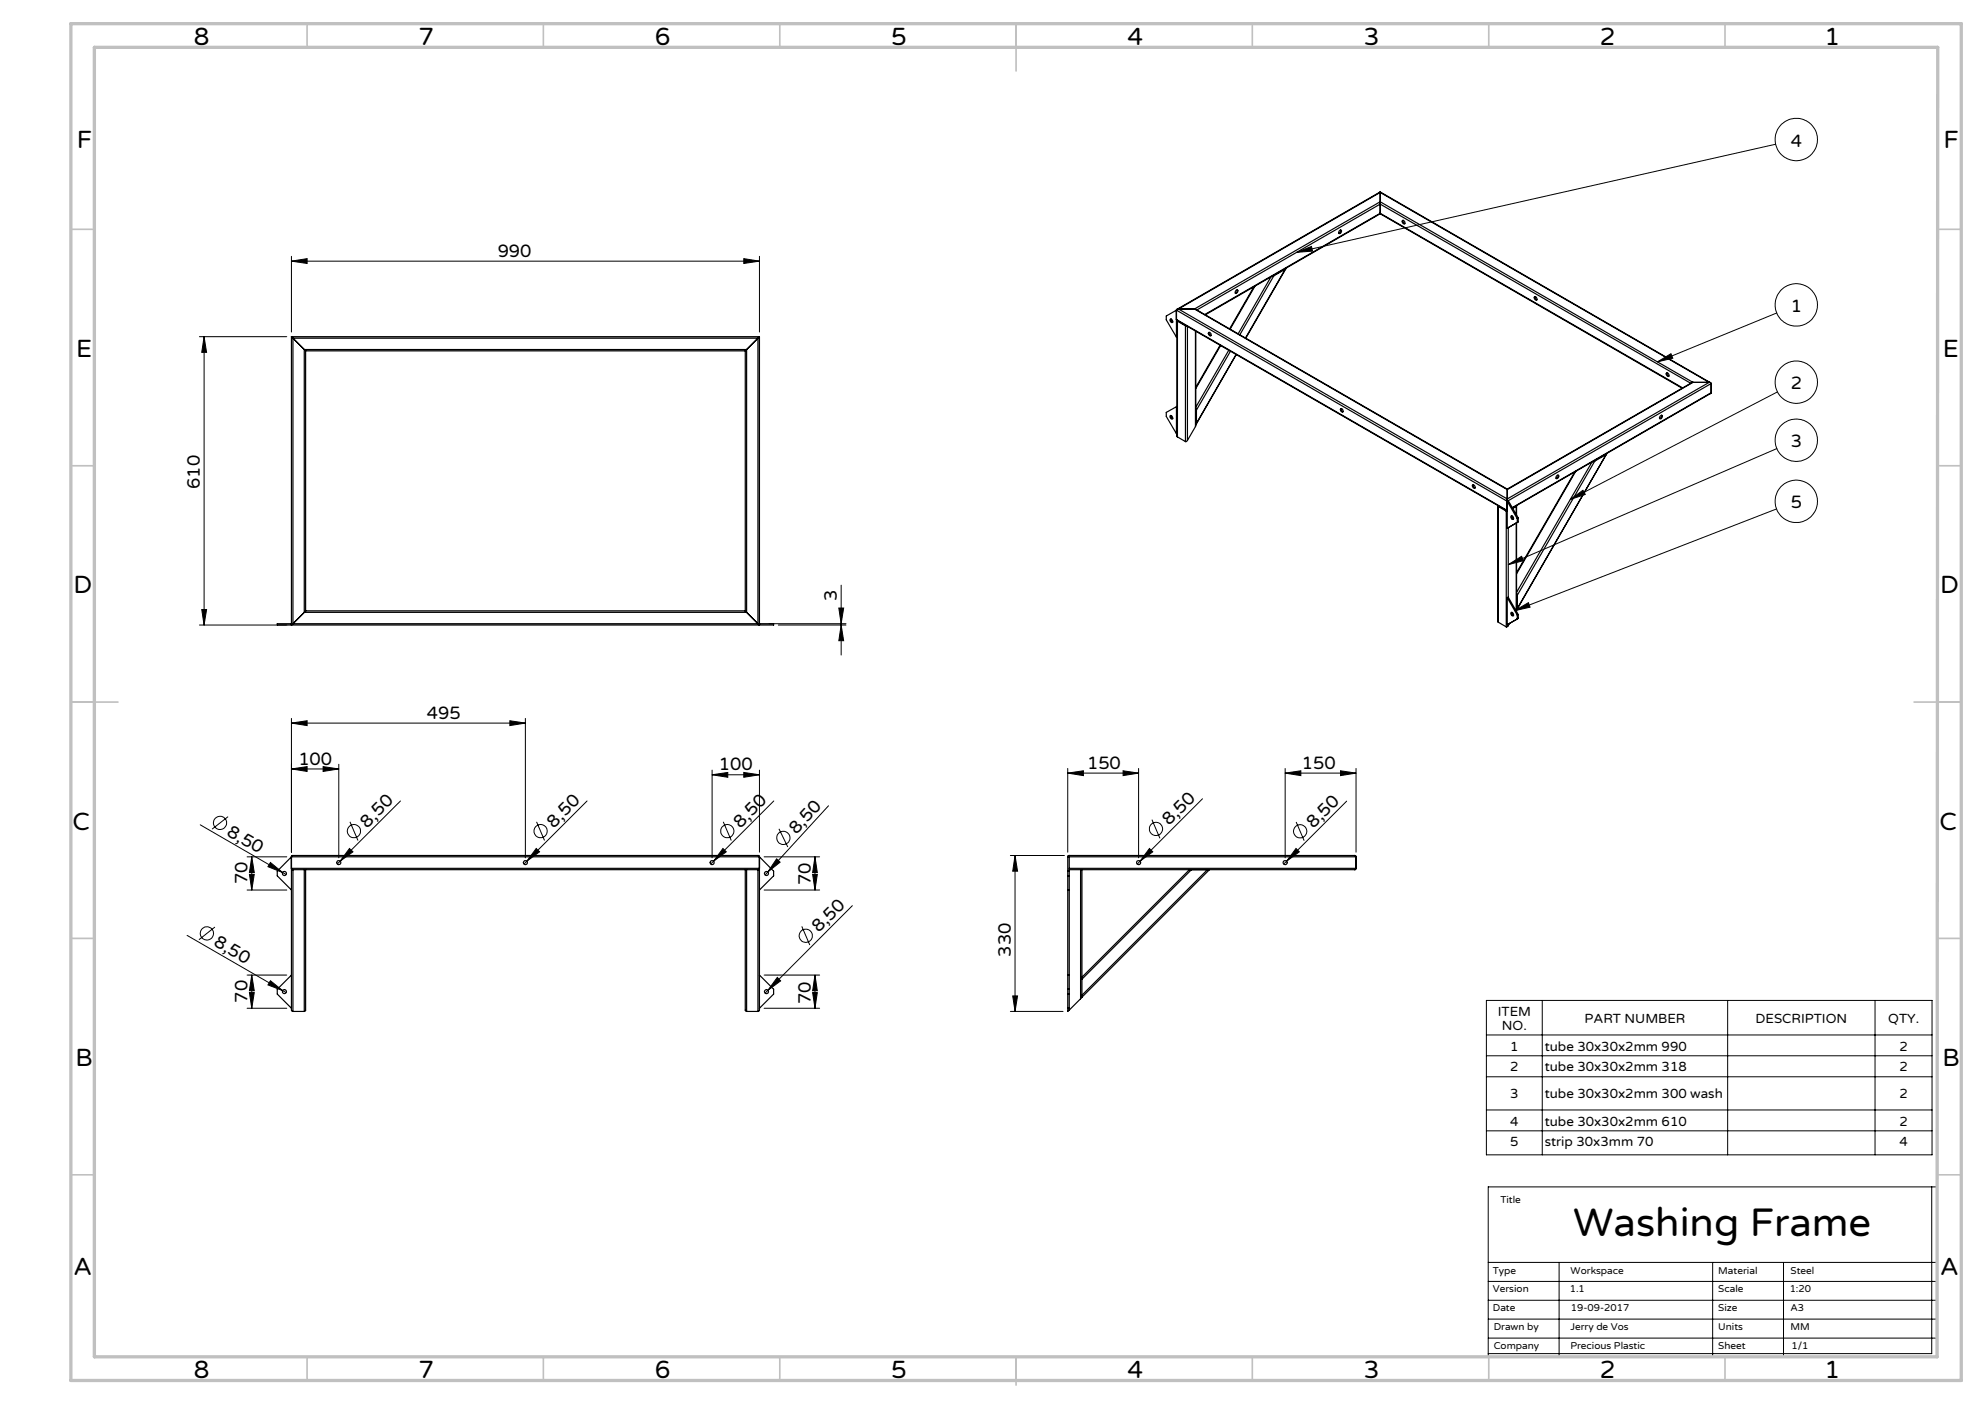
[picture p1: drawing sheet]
<svg xmlns="http://www.w3.org/2000/svg" width="420mm" height="297mm" viewBox="0 0 420 297" stroke-linecap="round" stroke-linejoin="round" font-family="sans-serif">
<!-- layer: Laag 1 -->
<g fill="none" stroke="#000" stroke-width=".21">
<path d="M375.7 30.5l-101.3 22.9M61.7 55.2l3.3-.5v1zM61.7 54.2v16M61.7 55.2h99M157.4 54.7l3.3 .5-3.3 .5zM160.7 54.2v16M274.4 53.4l3.1-1.3 .2 1zM42.2 71.2h18.5M43.2 71.2l.5 3.3h-1zM43.2 71.2v61M350.7 76.5l2.9-1.7 .3 1zM375.9 66.2l-25.2 10.3"/>
<path d="M376 94.9l-56.9 24.5M376.1 82.9l-43.9 22.8M319.1 119.4l2.8-1.7 .5 .9zM332.2 105.7l2.7-2 .5 .9zM375.9 107.7l-55.4 21.5M42.2 132.2h18.5M42.7 128.9h1l-.5 3.3zM162.7 131.9h16.3M164.7 132.2h14.3M177.5 128.6h1l-.5 3.3zM178 123.8v14.8M178 132.2l.5 3.3h-1z"/>
<path d="M320.5 129.2l2.9-1.7 .3 .9zM61.7 153l3.3-.5v1zM61.7 152v28.3M61.7 153h49.5M107.9 152.5l3.3 .5-3.3 .5zM111.2 152v29.5M42.4 174.5l17.4 10.1M48.3 172.8l-3.4 2.6M61.7 162.7l3.3-.5v1zM61.7 162.7h10M68.4 162.2l3.3 .5-3.3 .5zM71.7 161.7v19.8"/>
<path d="M73.9 179.5l.8 .7-2.7 2zM74 173.8l1.7 4M84.7 169.4l-13.3 13.4M113.5 179.5l.7 .7-2.7 2zM113.5 173.8l1.7 4M124.2 169.4l-13.3 13.4M150.7 163.9l3.3-.5v1zM150.7 162.9v18.6M150.7 163.9h10M153 179.5l.7 .7-2.7 2zM153 173.8l1.7 4M157.4 163.4l3.3 .5-3.3 .5z"/>
<path d="M160.7 162.9v17.4M163.7 169.4l-12.7 12.8M164.8 175.3l1.9 3.9M175.3 170.5l-12.8 14M225.9 163.5l3.3-.4v1zM225.9 163.5h15M225.9 162.6v17.7M237.6 163.1l3.3 .4-3.3 .6zM240.9 162.6v18.9M243.2 179.5l.7 .7-2.7 2zM243.7 173.4l1.7 3.9M254.4 169l-13.8 13.8"/>
<path d="M271.9 163.5l3.3-.4v1zM271.9 162.6v18.9M271.9 163.5h15M274.2 179.5l.7 .7-2.7 2zM274.2 173.9l1.7 3.9M283.6 163.1l3.3 .4-3.3 .6zM284.9 169.5l-13.3 13.3M286.9 162.6v17.7M39.6 197.9l20.2 11.6M45.5 196.1l-3.4 2.7M52.3 181.3h8.4M52.3 188.3h8.4"/>
<path d="M52.8 185h1l-.5 3.3zM53.3 181.3l.5 3.3h-1zM53.3 181.3v7M57.2 182.5l2.6 2.1-3.1-1.3zM59.8 184.6l.7 .4M151 182.2l-.6 .6M161.7 181.3h11.7M161.7 188.3h11.7M162.5 184.5l-.6 .6M164.3 181.7l.8 .7-2.6 2.1zM169.7 196l1.6 3.9M171.9 185h1l-.5 3.3z"/>
<path d="M172.4 181.3l.5 3.3h-1zM172.4 181.3v7M180.3 191.6l-18.4 18.5M213.8 181h11.4M214.8 181v33M214.8 181l.5 3.3h-1zM52.3 213.3h8.4M52.3 206.3h8.4M52.8 210h1l-.5 3.3zM53.3 206.3l.5 3.3h-1zM53.3 206.3v7M57.2 207.5l2.6 2-3.1-1.2z"/>
<path d="M59.8 209.5l.7 .5M161.7 213.3h11.7M161.7 206.3h11.7M164.5 206.8l.7 .7-2.7 2zM171.9 210h1l-.5 3.3zM172.4 206.3l.5 3.3h-1zM172.4 206.3v7M213.8 214h11.1M214.3 210.7h1l-.5 3.3zM314.5 211.6h94.3v32.7h-94.3zM314.5 218.9h94.3M326.3 211.6v32.7"/>
<path d="M365.5 211.6v32.7M396.7 211.6v32.7M314.5 223.3h94.3M314.5 227.8h94.3M314.5 234.8h94.3M314.5 239.2h94.3M408.7 251.1v35.2h-93.8M314.9 267h95M314.9 271.1h95M314.9 275.1h95M314.9 279h95M329.9 267v20.1"/>
<path d="M362.4 267v20.1M377.4 267v20.1M314.9 283.1h95M315 287h94.9v-35.9h-95v36h95"/>
<circle cx="380.1" cy="29.5" r="4.5"/>
<circle cx="380.1" cy="64.5" r="4.5"/>
<circle cx="380.1" cy="93.1" r="4.5"/>
<circle cx="380.1" cy="80.9" r="4.5"/>
<circle cx="380.1" cy="106" r="4.5"/>
<circle cx="46.6" cy="174.1" r="1.39"/>
<circle cx="74.9" cy="175.8" r="1.4"/>
<circle cx="114.4" cy="175.8" r="1.39"/>
<circle cx="153.9" cy="175.8" r="1.4"/>
<circle cx="165.7" cy="177.2" r="1.4"/>
<circle cx="244.6" cy="175.4" r="1.4"/>
<circle cx="275.1" cy="175.9" r="1.4"/>
<circle cx="43.8" cy="197.4" r="1.4"/>
<circle cx="170.5" cy="197.9" r="1.4"/>
</g>
<g fill="none" stroke="#c0c0c0" stroke-width=".35">
<path d="M65 5v5M115 5v5M165 5v5M215 5v10M265 5v5M315 5v5M365 5v5M15 48.5h5M410 48.5h5M15 98.5h5M410 98.5h5M15 148.5h10"/>
<path d="M405 148.5h10M15 198.5h5M410 198.5h5M15 248.5h5M410 248.5h5M65 287v5M115 287v5M165 287v5M215 287v6M265 287v5M315 287v5M365 287v5"/>
</g>
<path d="M15 5h400v287h-400zM20 10h390l-.1 277h-389.9z" fill="none" stroke="#c0c0c0" stroke-width=".7"/>
<g fill="#000">
<path d="M73.9 179.5l.8 .7-2.7 2zM113.5 179.5l.7 .7-2.7 2zM153 179.5l.7 .7-2.7 2zM164.3 181.7l.8 .7-2.6 2.1zM243.2 179.5l.7 .7-2.7 2zM274.2 179.5l.7 .7-2.7 2zM164.5 206.8l.7 .7-2.7 2z"/>
<path d="M61.7 55.2l3.3-.5v1zM157.4 54.7l3.3 .5-3.3 .5z"/>
<path d="M42.7 128.9h1l-.5 3.3zM43.2 71.2l.5 3.3h-1z"/>
<path d="M177.5 128.6h1l-.5 3.3zM178 132.2l.5 3.3h-1z"/>
<path d="M320.5 129.2l2.9-1.7 .3 .9zM319.1 119.4l2.8-1.7 .5 .9zM332.2 105.7l2.7-2 .5 .9zM350.7 76.5l2.9-1.7 .3 1zM274.4 53.4l3.1-1.3 .2 1z"/>
<path d="M68.4 162.2l3.3 .5-3.3 .5zM61.7 162.7l3.3-.5v1zM157.4 163.4l3.3 .5-3.3 .5zM150.7 163.9l3.3-.5v1zM107.9 152.5l3.3 .5-3.3 .5zM61.7 153l3.3-.5v1zM283.6 163.1l3.3 .4-3.3 .6zM271.9 163.5l3.3-.4v1z"/>
<path d="M225.9 163.5l3.3-.4v1zM237.6 163.1l3.3 .4-3.3 .6z"/>
<path d="M53.3 181.3l.5 3.3h-1zM52.8 185h1l-.5 3.3z"/>
<path d="M172.4 181.3l.5 3.3h-1zM171.9 185h1l-.5 3.3z"/>
<path d="M53.3 206.3l.5 3.3h-1zM52.8 210h1l-.5 3.3z"/>
<path d="M57.2 207.5l-.5 .8 3.1 1.2zM57.2 182.5l-.5 .8 3.1 1.3z"/>
<path d="M171.9 210h1l-.5 3.3zM172.4 206.3l.5 3.3h-1z"/>
<path d="M214.3 210.7h1l-.5 3.3zM214.8 181l.5 3.3h-1z"/>
</g>
<g fill="none" stroke="#000" stroke-width=".25">
<path d="M268.9 58.6l-6.9 12M269.5 58.3l-.4 .2M269.5 58.3l-7.2 12.5M271.9 57l-2.4 1.3M271.9 57l-8.4 14.5M272.1 56.9l-8.5 14.6M272.1 56.8l-.2 .2M283.4 48.8a.26 .26 0 0 1 .4-.1 .26 .26 0 0 1 0 .4 .28 .28 0 0 1-.2 .3 .28 .28 0 0 1-.4-.2zM283.7 48.6v.3l-.4 .5M292 40.6v.1M292 42.7v.5M292 45.1v.1"/>
<path d="M292 40.6l-43 24.8M292 45.2l-37 21.4M292 40.6l69.9 40.4M292 45.2l63.9 36.9M292 40.7l-42.7 24.7M292 40.7v2M292 43.2v1.9M292 42.7l-39.3 22.7M292 42.7l66.2 38.2M292 40.7l69.6 40.2M292 43.2l-38.8 22.4M292 45.1l-37.1 21.4"/>
<path d="M292 43.2l65.7 37.9M292 45.1l64 37M296.7 46.7a.43 .43 0 0 1 .5 .2 .43 .43 0 0 1-.1 .5 .53 .53 0 0 1-.4-.7zM296.9 46.6v.4l.4 .3M61.7 71.2v61l.3-.3M61.7 71.2l.3 .3M61.7 71.2h99M62 71.5v60.4M62 71.5l2.4 2.4M62 71.5h98.4M64.4 73.9l.3 .3M64.4 73.9v55.6"/>
<path d="M64.4 73.9h93.6M64.7 74.2v55M64.7 74.2h93M157.7 74.2v55M158 73.9l-.3 .3M158 73.9v55.6M160.4 71.5v60.4M160.4 71.5l-2.4 2.4M160.7 71.2l-.3 .3M160.7 71.2v61M247.6 67.5a.43 .43 0 0 1 .5 .3 .43 .43 0 0 1-.1 .5l-.1-.1a.51 .51 0 0 1-.3-.7zM247.8 67.5v.3l.3 .3"/>
<path d="M248.9 67.6l.1 .2M248.9 65.6v5.7M248.9 65.6l-2.1 1.2v.9l2.1 3.6M248.9 65.6l70 40.4M248.9 67.6l70 40.4M249 67.8l.1 24.6M249 67.8l69.9 40.3M249 71.3h-.1M249.1 67.8v.1M249.1 67.9l1.7 1M249.1 67.9v24.5M249.3 65.4l-.4 .2"/>
<path d="M249.3 65.4h3.4M249.3 65.4l69.6 40.1M250.8 68.9l.3 .1M250.8 68.9v24.5M251.2 69v24.2M252.7 65.4h.3M252.7 65.4l66.2 38.2M252.9 70v20.2M253 70.1l-.1 20.1M253 65.4l65.9 38.1M255.7 70.3a.39 .39 0 0 1 .5 .3 .39 .39 0 0 1-.2 .4 .55 .55 0 0 1-.3-.7zM255.8 70.3a.56 .56 0 0 0 .5 .7"/>
<path d="M258.2 73l-5.2 8.9M258.3 73.1l-5.3 9.1M260 74.1l-7 12M260.3 74.3l-7.1 12.4M261.5 61.4a.24 .24 0 0 1 .4 0 .24 .24 0 0 1 0 .3 .27 .27 0 0 1-.3 .4 .27 .27 0 0 1-.3-.3zM261.5 75l-8.3 14.5M261.6 75l-8.5 14.7M261.8 61.3l-.1 .4-.3 .3M265.3 60.6l-5.1 9M265.5 60.5l-5.2 9.1M324.7 62.8a.39 .39 0 0 1 .4 .2 .39 .39 0 0 1-.1 .5 .55 .55 0 0 1-.3-.7zM324.8 62.7v.1a.56 .56 0 0 0 .4 .6"/>
<path d="M352.6 78.9a.39 .39 0 0 1 .5 .2 .39 .39 0 0 1-.2 .5 .55 .55 0 0 1-.3-.7zM352.7 78.9a.55 .55 0 0 0 .4 .6M247.6 87.9a.43 .43 0 0 1 .5 .3 .43 .43 0 0 1-.1 .4h-.1a.54 .54 0 0 1-.3-.7zM247.8 87.9v.3l.3 .3M248.9 86v5.8M248.9 86l-2.1 1.2v.9l2.1 3.7M249 91.7l-.1 .1M249 86h-.1M249.1 92.4l1.7 1M251.2 93.2l-.4 .2M252.9 90.2l-1.7 3M253 86.4l.2 .3"/>
<path d="M253.2 89.5l-.2 .3M253.2 86.7v2.8M283.7 86.5a.39 .39 0 0 1 .4 .2 .39 .39 0 0 1-.1 .5 .55 .55 0 0 1-.3-.7zM283.8 86.4v.3l.4 .4M333.2 99.8l-12.3 21.3M333.4 99.7l-12.5 21.7M336.8 97.8l-15.9 27.5M337.4 97.5l-.4 .1M337.4 97.5l-16.4 28.4M339.8 96.2l-2.4 1.3M339.8 96.2l-18.8 32.5M339.9 96l-18.9 32.9"/>
<path d="M340 95.9l-.2 .3M351.4 87.9l.1-.1a.37 .37 0 0 1 .1 .6 .37 .37 0 0 1-.5 0zM351.6 87.8l-.1 .4-.3 .3M357.9 81l-39 22.5M358.2 80.9l-.3 .1M358.2 80.9l-39.3 22.7M358.2 80.9h3.4M361.6 80.9l.5 .2M361.6 80.9l-42.7 24.6M362.1 83.1l-42.1 24.4M362.1 81.1l-43.2 24.9M362.1 81.1v2"/>
<path d="M362.1 83.1l-42.1 24.3M311.6 102.6a.45 .45 0 0 1 .5 .2 .45 .45 0 0 1-.1 .5h-.1a.55 .55 0 0 1-.3-.7zM311.7 102.5v.4l.4 .3M316.9 107l.1 24.6M316.9 107l.1 .1M317 107.1l1.7 1M317 107.1v24.5M318.7 108.1l.2 .1M318.7 108.1v24.5M318.9 105.5v.5M318.9 103.5v.1M318.9 103.6v1.9"/>
<path d="M318.9 106v5.8M318.9 106l2.1 3.7M318.9 106l.2-.1 2.1 3.7M318.9 111.8l.2-.2v14.7M319.8 109.1a.43 .43 0 0 1 .4 .3 .43 .43 0 0 1-.2 .5 .54 .54 0 0 1-.2-.8zM319.9 109.1v.4l.4 .2M320.8 107.1l-.7 .5M320.8 107.1v1.7M320.8 110.6v18.7M320.9 107l-.1 .1M320.9 110.6v18.7M320.9 107v2"/>
<path d="M321 109.7v.8l.2-.1M321.2 109.6v.8M321.2 109.6l-.2 .1M321.2 110.4l-2.3 1.4M329.4 100.7l.1-.1a.24 .24 0 0 1 .3 0 .24 .24 0 0 1 0 .3 .28 .28 0 0 1-.3 .3 .28 .28 0 0 1-.3-.2zM329.6 100.5v.4l-.4 .3M61.7 131.9h-3v.3h105v-.3h-3M62 131.9h98.4M64.4 129.5l-2.4 2.4M64.4 129.5h93.6M64.7 129.2l-.3 .3M64.7 129.2h93"/>
<path d="M157.7 129.2l.3 .3M158 129.5l2.4 2.4M160.4 131.9l.3 .3M317 131.6l1.7 1M318.9 126.4l2.1 3.7M318.9 126.4v5.7M319.1 132.4l-.4 .2M319.1 126.3l-.2 .1M319.1 126.3l2.1 3.7M319.1 132l-.2 .1M319.1 132v.4M319.4 131.9l-.3 .5"/>
<path d="M319.8 129.5a.48 .48 0 0 1 .4 .3 .48 .48 0 0 1-.1 .5 .51 .51 0 0 1-.3-.8zM319.9 129.5l.1 .5 .3 .2M320.9 125.6l.1 .3M321 128.7l-.1 .2M321 125.9v2.8M321 130.1v.8M321 130.9l-2.1 1.2M321.2 130l-.2 .1M321.2 130.8l-.2 .1M321.2 130v.8M321.2 130.8l-2.1 1.2M61.7 183.7h99l-.3 .3"/>
<path d="M61.7 183.7l.3 .3M61.7 181.3v32.4l.3 .3M61.7 184h.3M61.7 181.3l-3 3v1l3 3M61.7 181.3h99M62 181l-.3 .3M62 184h2.4M62 184v30M62 181h98.4M64.4 184h.3M64.4 184v30M64.7 184v29.8l-.3 .2"/>
<path d="M64.7 184h93M157.7 184v29.8l.3 .2M157.7 184h.3M158 184v30M158 184h2.4M160.4 181l.3 .3M160.4 184h.3M160.4 184v30M160.7 181.3v32.4l-.3 .3M160.7 181.3l3 3v1l-3 3M225.9 181.3v32.7l.3-.3M225.9 181.3h61"/>
<path d="M225.9 184.3h.3M225.9 188.3h.3M225.9 185.3h.3M226.2 181l-.3 .3M226.2 184h2.4M226.2 183.7h60.7M226.2 181h60.4M226.2 181.3v32.4M228.6 184h.3M228.6 184v27.3M228.9 184v22.7M286.6 181l.3 .3"/>
<path d="M286.9 183.7l-.2 .3h-57.8M286.9 181.3v2.4M61.7 206.3l-3 3v1l3 3M62 214h2.4M158 214h2.4M160.7 206.3l3 3v1l-3 3M225.9 209.3h.3M225.9 206.3h.3M225.9 210.3h.3M225.9 213.3h.3M228.6 211.3l-2.4 2.4M228.9 211l-.3 .3"/>
<path d="M228.9 210.5v.5M228.9 210.5l26.6-26.5h.4l-27 27M228.9 206.7v.4M228.9 206.7l22.8-22.7h.4l-23.2 23.1M228.9 207.1v3.4"/>
<circle cx="60.2" cy="184.8" r=".43"/>
<circle cx="71.7" cy="182.5" r=".43"/>
<circle cx="111.2" cy="182.5" r=".43"/>
<circle cx="150.7" cy="182.5" r=".43"/>
<circle cx="162.2" cy="184.8" r=".43"/>
<circle cx="240.9" cy="182.5" r=".43"/>
<circle cx="271.9" cy="182.5" r=".43"/>
<circle cx="60.2" cy="209.8" r=".43"/>
<circle cx="162.2" cy="209.8" r=".43"/>
</g>
<text font-size="8.5" x="332.9" y="261.6">Washing Frame</text>
<g font-size="5.3">
<text x="41" y="9.5">8</text>
<text x="88.5" y="9.5">7</text>
<text x="138.5" y="9.5">6</text>
<text x="188.5" y="9.5">5</text>
<text x="238.5" y="9.5">4</text>
<text x="288.5" y="9.5">3</text>
<text x="338.5" y="9.5">2</text>
<text x="386" y="9.5">1</text>
<text x="16.2" y="31.3">F</text>
<text x="411.2" y="31.3">F</text>
<text x="16.1" y="75.5">E</text>
<text x="411.1" y="75.5">E</text>
<text x="15.5" y="125.5">D</text>
<text x="410.5" y="125.5">D</text>
<text x="15.4" y="175.5">C</text>
<text x="410.4" y="175.5">C</text>
<text x="16" y="225.5">B</text>
<text x="411" y="225.5">B</text>
<text x="15.5" y="269.8">A</text>
<text x="410.5" y="269.8">A</text>
<text x="41" y="291.5">8</text>
<text x="88.5" y="291.5">7</text>
<text x="138.5" y="291.5">6</text>
<text x="188.5" y="291.5">5</text>
<text x="238.5" y="291.5">4</text>
<text x="288.5" y="291.5">3</text>
<text x="338.5" y="291.5">2</text>
<text x="386" y="291.5">1</text>
</g>
<g font-size="3.8">
<text x="378.9" y="31">4</text>
<text x="105.3" y="54.3">990</text>
<text x="378.9" y="66">1</text>
<text x="378.9" y="82.4">2</text>
<text x="378.9" y="94.6">3</text>
<text x="42.3" y="103.5" transform="rotate(-90 42.3 103.5)">610</text>
<text x="378.9" y="107.6">5</text>
<text x="177.1" y="127.2" transform="rotate(-90 177.1 127.2)">3</text>
<text x="90.3" y="152">495</text>
<text x="63.1" y="161.8">100</text>
<text x="152.1" y="163">100</text>
<text x="230" y="162.6">150</text>
<text x="275.4" y="162.6">150</text>
<text x="47.8" y="176.6" transform="rotate(30 47.8 176.6)">8,50</text>
<text x="77.7" y="175.3" transform="rotate(-45 77.7 175.3)">8,50</text>
<text x="117.2" y="175.3" transform="rotate(-45 117.2 175.3)">8,50</text>
<text x="156.7" y="175.3" transform="rotate(-45 156.7 175.3)">8,50</text>
<text x="168.5" y="176.6" transform="rotate(-48 168.5 176.6)">8,50</text>
<text x="247.4" y="174.8" transform="rotate(-45 247.4 174.8)">8,50</text>
<text x="277.9" y="175.3" transform="rotate(-45 277.9 175.3)">8,50</text>
<text x="52.4" y="187" transform="rotate(-90 52.4 187)">70</text>
<text x="171.5" y="187.2" transform="rotate(-90 171.5 187.2)">70</text>
<text x="173.3" y="197.4" transform="rotate(-45 173.3 197.4)">8,50</text>
<text x="45" y="200" transform="rotate(30 45 200)">8,50</text>
<text x="213.9" y="202.4" transform="rotate(-90 213.9 202.4)">330</text>
<text x="52.4" y="212.1" transform="rotate(-90 52.4 212.1)">70</text>
<text x="171.5" y="212.4" transform="rotate(-90 171.5 212.4)">70</text>
</g>
<g font-size="2.8">
<text x="316.9" y="215">ITEM</text>
<text x="317.8" y="217.8">NO.</text>
<text x="335.3" y="216.4">PART NUMBER</text>
<text x="371.4" y="216.4">DESCRIPTION</text>
<text x="399.5" y="216.4">QTY.</text>
<text x="319.5" y="222.2">1</text>
<text x="319.5" y="226.7">2</text>
<text x="326.8" y="222.2">tube 30x30x2mm 990</text>
<text x="326.8" y="226.7">tube 30x30x2mm 318</text>
<text x="401.9" y="222.2">2</text>
<text x="401.9" y="226.7">2</text>
<text x="319.5" y="232.4">3</text>
<text x="326.8" y="232.4">tube 30x30x2mm 300 wash</text>
<text x="401.9" y="232.4">2</text>
<text x="319.5" y="238.1">4</text>
<text x="326.8" y="238.1">tube 30x30x2mm 610</text>
<text x="401.9" y="238.1">2</text>
<text x="319.5" y="242.5">5</text>
<text x="326.8" y="242.5">strip 30x3mm 70</text>
<text x="401.9" y="242.5">4</text>
</g>
<g font-size="2.1">
<text x="317.5" y="254.4">Title</text>
<text x="315.9" y="269.4">Type</text>
<text x="332.3" y="269.4">Workspace</text>
<text x="363.6" y="269.4">Material</text>
<text x="378.9" y="269.4">Steel</text>
<text x="315.9" y="273.3">Version</text>
<text x="332.1" y="273.3">1.1</text>
<text x="363.6" y="273.3">Scale</text>
<text x="378.7" y="273.3">1:20</text>
<text x="315.9" y="277.3">Date</text>
<text x="316" y="281.4">Drawn by</text>
<text x="332.3" y="281.3">Jerry de Vos</text>
<text x="332.4" y="277.3">19-09-2017</text>
<text x="363.6" y="281.4">Units</text>
<text x="363.6" y="277.3">Size</text>
<text x="378.8" y="281.4">MM</text>
<text x="378.8" y="277.3">A3</text>
<text x="316" y="285.3">Company</text>
<text x="332.3" y="285.3">Precious Plastic</text>
<text x="363.6" y="285.3">Sheet</text>
<text x="379.1" y="285.3">1/1</text>
</g>
</svg>
